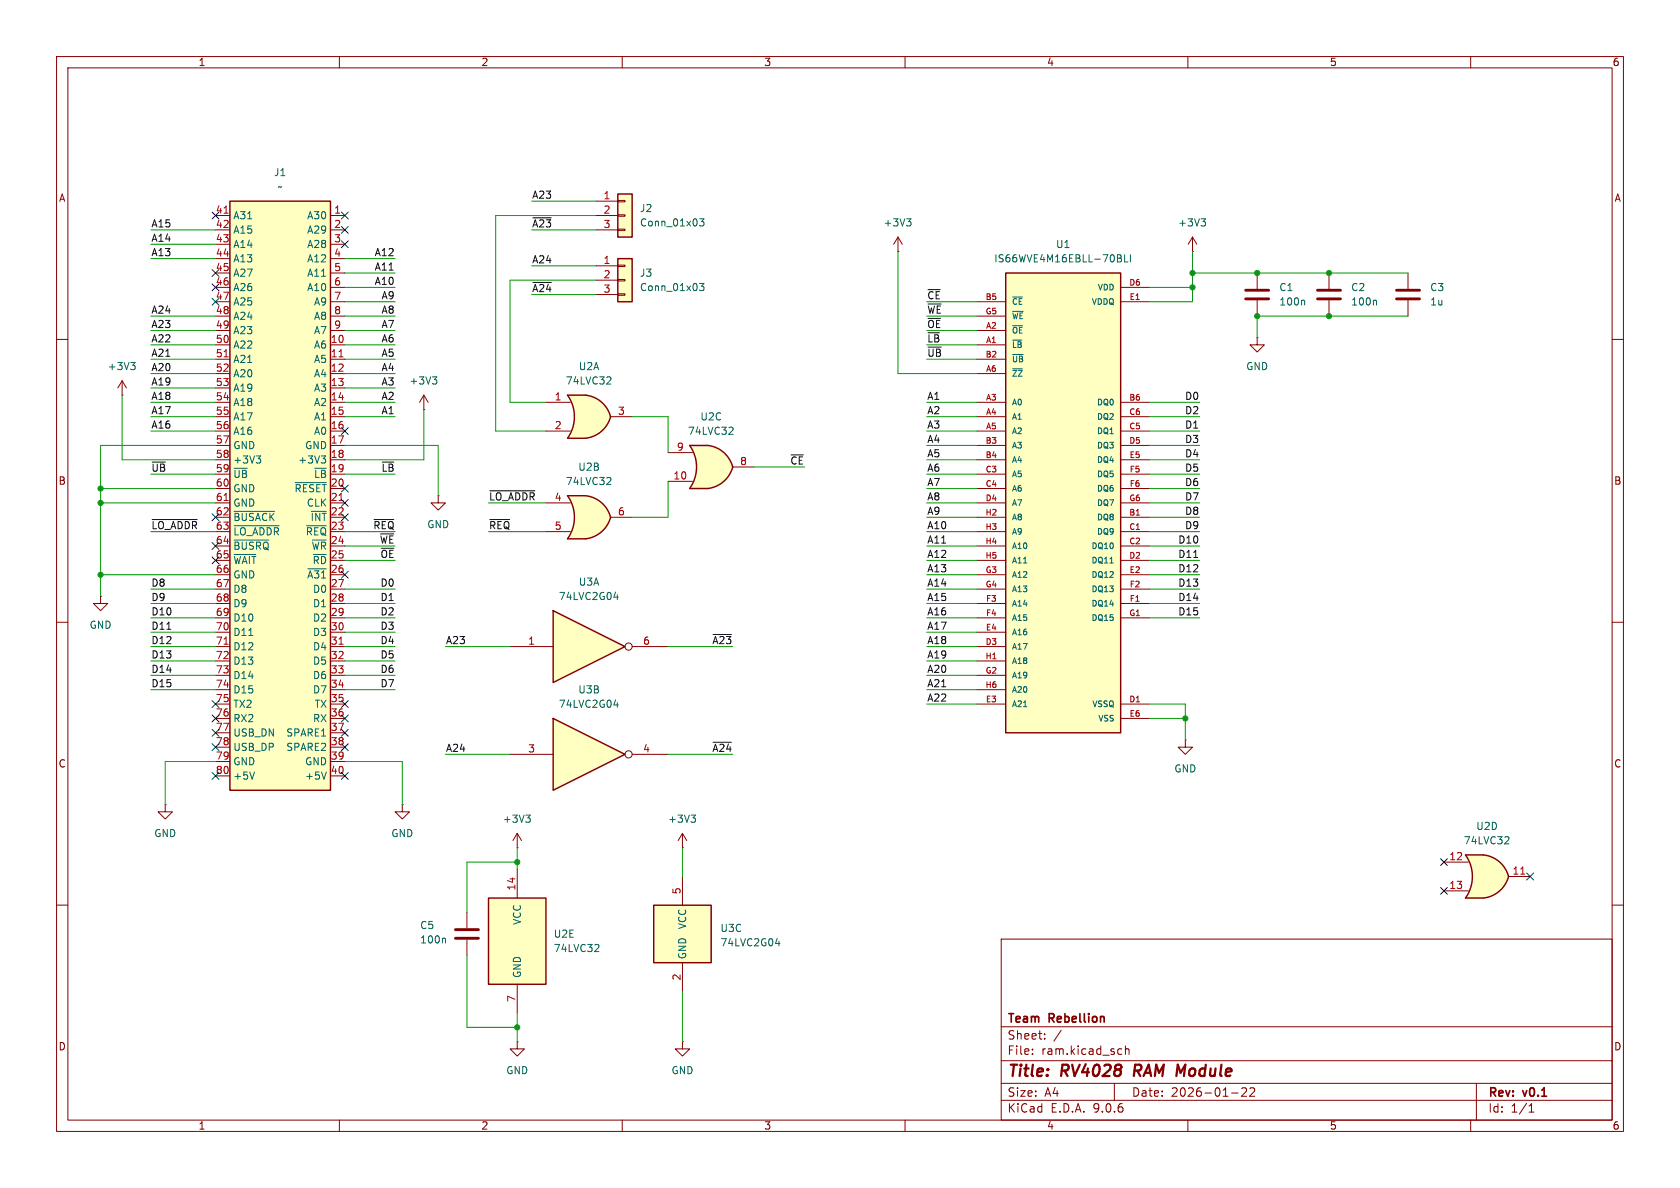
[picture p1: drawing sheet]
<svg xmlns="http://www.w3.org/2000/svg" width="297mm" height="210mm" viewBox="0 0 297 210" stroke-linecap="round" stroke-linejoin="round" font-family="sans-serif">
<g fill="none" stroke="#840000" stroke-width=".18">
<path d="M10 10h277v190h-277zM12 12h273v186h-273zM60 10v2M110 10v2M160 10v2M210 10v2M260 10v2M222.2 59.7v1.3h1.3l-1.3 1.2-1.2-1.2h1.2M222.2 59.7h.1M222.2 48.3v2.8M222.2 53.1v2.8M10 60h2"/>
<path d="M285 60h2M10 110h2M285 110h2M10 160h2M82.5 161.3v2.8M82.5 166.1v2.8M177 166h108v32h-108zM285 160h2M60 198v2M110 198v2M160 198v2M177 194.5h108"/>
<path d="M177 191.5h108M177 187.5h108M177 181.5h108M182.5 186.3v.1M182.5 185.5v.1M184.7 183.6v.1M184.7 182.8v.1M187.6 182.1l-1.3 2M197 191.5v3M197.9 185.4l.4 .1M198.3 186.3l-.4 .1M199 185.5l.2-.1 .3 .1 .1 .9"/>
<path d="M199 184.9v1.5M210 198v2M217.7 193.2h1.2M219.5 192.4l.6-.1 .2 .1 .1 .3-.9 1.1h.9M221 192.4l.5-.1 .2 .1 .1 .3-.9 1.1h.9M260 198v2M261 191.5v6.5M270.3 196.6h.9M270.3 195.5l.4-.4v1.5"/>
</g>
<path d="M200.7 188.2l-.3 2" fill="none" stroke="#840000" stroke-width=".4"/>
<path d="M220.2 51.3h4.1M220.2 52.8h4.1M80.5 164.3h4.1M80.5 165.9h4.1" fill="none" stroke="#840000" stroke-width=".51"/>
<path d="M230.5 53.1l.1 .2v.6M78.6 165.8l.2 .2v.7" fill="none" stroke="#006464" stroke-width=".18"/>
<path d="M40.6 35.6h17.8v104.1h-17.8z" fill="#ffffc2"/>
<path d="M40.6 35.6h17.8v104.1h-17.8z" fill="none" stroke="#840000" stroke-width=".25"/>
<g fill="none" stroke="#840000" stroke-width=".18">
<path d="M38.1 38.1h2.5M58.4 38.1h2.6M38.1 40.6h2.5M38.1 43.2h2.5M38.1 45.7h2.5M38.1 48.3h2.5M38.1 50.8h2.5M38.1 53.3h2.5M38.1 55.9h2.5M38.1 58.4h2.5M58.4 40.6h2.6M58.4 43.2h2.6"/>
<path d="M58.4 45.7h2.6M58.4 48.3h2.6M58.4 50.8h2.6M58.4 53.3h2.6M58.4 55.9h2.6M58.4 58.4h2.6M210.8 44.5h.1M210.8 41.9l-.7 1.3M210.8 41.9l.8 1.3M210.8 41.9v2.6M234.9 48.3v2.8M234.9 53.1v2.8"/>
<path d="M38.1 61h2.5M38.1 63.5h2.5M38.1 66h2.5M38.1 68.6h2.5M38.1 71.1h2.5M38.1 73.7h2.5M38.1 76.2h2.5M38.1 78.7h2.5M58.4 61h2.6M58.4 63.5h2.6M58.4 66h2.6M58.4 68.6h2.6"/>
<path d="M58.4 71.1h2.6M58.4 73.7h2.6M58.4 76.2h2.6M58.4 78.7h2.6M38.1 81.3h2.5M38.1 83.8h2.5M38.1 86.4h2.5M38.1 88.9h2.5M38.1 94h2.5M38.1 96.5h2.5M38.1 99.1h2.5M38.1 91.4h2.5"/>
<path d="M58.4 81.3h2.6M58.4 83.8h2.6M58.4 86.4h2.6M58.4 88.9h2.6M58.4 94h2.6M58.4 96.5h2.6M58.4 99.1h2.6M58.4 91.4h2.6M38.1 101.6h2.5M38.1 104.1h2.5M38.1 106.7h2.5M38.1 109.2h2.5"/>
<path d="M38.1 111.8h2.5M38.1 114.3h2.5M38.1 116.8h2.5M38.1 119.4h2.5M58.4 101.6h2.6M58.4 104.1h2.6M58.4 106.7h2.6M58.4 109.2h2.6M58.4 111.8h2.6M58.4 114.3h2.6M58.4 116.8h2.6M58.4 119.4h2.6"/>
<path d="M38.1 121.9h2.5M38.1 124.5h2.5M38.1 127h2.5M38.1 129.5h2.5M38.1 132.1h2.5M38.1 134.6h2.5M38.1 137.2h2.5M58.4 121.9h2.6M58.4 124.5h2.6M58.4 127h2.6M58.4 129.5h2.6M58.4 132.1h2.6"/>
<path d="M58.4 134.6h2.6M58.4 137.2h2.6M91.4 184.2v1.2h1.3l-1.3 1.3-1.2-1.3h1.2M91.4 184.2h.1"/>
</g>
<path d="M39.6 37.7h.7M39.6 63.1h.7M59.9 63.1h.8M39.6 88.5h.7M59.9 88.5h.8M39.6 113.9h.7M59.9 113.9h.8" fill="none" stroke="#a90000" stroke-width=".18"/>
<g fill="none" stroke="#006464" stroke-width=".18">
<path d="M212.3 38.7h.8l-.4 .5M212.9 39.2l.2 .2v.3l-.2 .2M243.2 53.1l.1 .2v.6M41.4 92.9h7.9M41.4 95.5h6.1M41.4 98h3.8M41.4 90.4h7.2M45.3 80.6h.8l-.4 .5M45.8 81.1l.3 .2v.3l-.3 .3M52.2 85.3h5.5M54.2 92.9h3.5M55.6 82.8h2.1"/>
<path d="M56.8 80.6h.8l-.5 .5M57.3 81.1l.3 .2v.3l-.3 .3M44 112.3h.7M54.4 100.6h3.3M45 136.5l-.4 1.2M57.7 136.5l-.4 1.2"/>
</g>
<path d="M232.9 51.3h4.1M232.9 52.8h4.1" fill="none" stroke="#840000" stroke-width=".51"/>
<path d="M177.8 48.3h20.3v81.2h-20.3z" fill="#ffffc2"/>
<path d="M177.8 48.3h20.3v81.2h-20.3z" fill="none" stroke="#840000" stroke-width=".25"/>
<g fill="none" stroke="#840000" stroke-width=".18">
<path d="M172.7 53.3h5.1M172.7 55.9h5.1M172.7 58.4h5.1M198.1 53.3h5.1M198.1 50.8h5.1M172.7 61h5.1M172.7 63.5h5.1M172.7 66h5.1M172.7 71.1h5.1M172.7 73.7h5.1M172.7 76.2h5.1M172.7 78.7h5.1"/>
<path d="M198.1 71.1h5.1M198.1 73.7h5.1M198.1 76.2h5.1M198.1 78.7h5.1M172.7 81.3h5.1M172.7 83.8h5.1M172.7 86.4h5.1M172.7 88.9h5.1M172.7 91.4h5.1M172.7 94h5.1M172.7 96.5h5.1M172.7 99.1h5.1"/>
<path d="M198.1 81.3h5.1M198.1 83.8h5.1M198.1 86.4h5.1M198.1 88.9h5.1M198.1 91.4h5.1M198.1 94h5.1M198.1 96.5h5.1M198.1 99.1h5.1M172.7 101.6h5.1M172.7 104.1h5.1M172.7 106.7h5.1M172.7 109.2h5.1"/>
<path d="M172.7 111.8h5.1M172.7 114.3h5.1M172.7 116.8h5.1M172.7 119.4h5.1M198.1 101.6h5.1M198.1 104.1h5.1M198.1 106.7h5.1M198.1 109.2h5.1M172.7 121.9h5.1M172.7 124.5h5.1M198.1 124.5h5.1M198.1 127h5.1"/>
<path d="M120.6 184.2v1.2h1.3l-1.3 1.3-1.2-1.3h1.2M120.6 184.2h.1"/>
</g>
<path d="M179 52.5h1.7M179 55h1.9M179 57.6h1.8M197.5 45l.7 .2v.2l-.2 .2M197.5 45.6h.5M198 45.6l.3 .3-.1 .3-.7 .1M198.8 45v1.3h.6M199.8 45v1.3M179 60.1h1.7M179 62.7h1.9M179 65.2h1.7M196.2 99.5h.6" fill="none" stroke="#006464" stroke-width=".18"/>
<path d="M86.4 158.8h10.1v15.2h-10.1z" fill="#ffffc2"/>
<path d="M86.4 158.8h10.1v15.2h-10.1z" fill="none" stroke="#840000" stroke-width=".25"/>
<g fill="none" stroke="#840000" stroke-width=".18">
<path d="M158.7 44.5h.1M158.7 41.9l-.7 1.3M158.7 41.9l.8 1.3M158.7 41.9v2.6M248.9 48.3v2.8M248.9 53.1v2.8M71.1 142.2v1.3h1.3l-1.3 1.3-1.3-1.3h1.3M71.1 142.2h.1M91.4 149.9h.1M91.4 147.3v2.6M91.4 153.7v5.1M91.4 147.3l-.7 1.3"/>
<path d="M91.4 147.3l.8 1.3M91.4 174v5.1"/>
</g>
<path d="M160.3 38.7h.7l-.4 .5M160.8 39.2l.2 .2v.3l-.2 .2M93 144.1h.7l-.4 .5M93.5 144.6l.2 .2v.3l-.2 .3M105.6 166.9l.3 .3-.1 .3-.7 .7h.8" fill="none" stroke="#006464" stroke-width=".18"/>
<path d="M246.9 51.3h4.1M246.9 52.8h4.1" fill="none" stroke="#840000" stroke-width=".51"/>
<path d="M97.8 108l12.7 6.3-12.7 6.4z" fill="#ffffc2"/>
<path d="M97.8 108l12.7 6.3-12.7 6.4z" fill="none" stroke="#840000" stroke-width=".25"/>
<g fill="none" stroke="#840000" stroke-width=".18">
<path d="M90.2 114.3h7.6M111.8 114.3h6.3"/>
<circle cx="111.1" cy="114.3" r=".63"/>
</g>
<path d="M108.5 105.6h.8M109.1 105.1v.9" fill="none" stroke="#006464" stroke-width=".18"/>
<path d="M97.8 127l12.7 6.4-12.7 6.3z" fill="#ffffc2"/>
<path d="M97.8 127l12.7 6.4-12.7 6.3z" fill="none" stroke="#840000" stroke-width=".25"/>
<g fill="none" stroke="#840000" stroke-width=".18">
<path d="M90.2 133.4h7.6M111.8 133.4h6.3M29.2 142.2v1.3h1.3l-1.3 1.3-1.3-1.3h1.3M29.2 142.2h.1M120.6 149.9h.1M120.6 147.3l-.7 1.3M120.6 147.3l.8 1.3M120.6 147.3v2.6"/>
<circle cx="111.1" cy="133.3" r=".63"/>
</g>
<path d="M108.5 124.6h.8M109.1 124.2v.8M122.2 144.1h.7l-.4 .5M122.7 144.6l.2 .2v.3l-.2 .3" fill="none" stroke="#006464" stroke-width=".18"/>
<path d="M115.6 160h10.1v10.2h-10.1z" fill="#ffffc2"/>
<path d="M115.6 160h10.1v10.2h-10.1z" fill="none" stroke="#840000" stroke-width=".25"/>
<path d="M120.6 154.9v5.1M120.6 170.2v5.1" fill="none" stroke="#840000" stroke-width=".18"/>
<path d="M137.1 166.8h.8M137.7 166.4v.8" fill="none" stroke="#006464" stroke-width=".18"/>
<path d="M109.2 45.7h2.6v7.6h-2.6z" fill="#ffffc2"/>
<path d="M109.2 45.7h2.6v7.6h-2.6z" fill="none" stroke="#840000" stroke-width=".25"/>
<path d="M105.4 47h3.8M105.4 49.5h3.8M105.4 52.1h3.8M109.2 46.9h1.3v.2h-1.3zM109.2 49.4h1.3v.3h-1.3zM109.2 51.9h1.3v.3h-1.3z" fill="none" stroke="#840000" stroke-width=".18"/>
<path d="M123.7 50.1h.7l-.4 .5 .4 .1v.6l-.2 .1-.5-.1" fill="none" stroke="#006464" stroke-width=".18"/>
<path d="M121.9 78.7h3.2M121.9 86.4h3.2" fill="none" stroke="#ffffc2" stroke-width=".18"/>
<g fill="#ffffc2" stroke="#ffffc2" stroke-width=".18">
<path d="M124.5 81.2l5 1.4a5.2 5.2 0 0 1-4.4 3.8z"/>
<path d="M125.1 78.7a5.1 5.1 0 0 1 4.4 3.9l-4.9 1.2z"/>
</g>
<path d="M121.9 78.7h3.2v7.7h-3.2a6.7 6.7 0 0 0 0-7.7z" fill="#ffffc2"/>
<path d="M125.1 78.7h-3.2a6.6 6.6 0 0 1 0 7.7h3.2M125.1 78.7a5.2 5.2 0 0 1 4.4 3.9 5.2 5.2 0 0 1-4.4 3.8" fill="none" stroke="#840000" stroke-width=".25"/>
<path d="M74.9 72.4h.1M74.9 69.9l-.7 1.2M74.9 69.9l.8 1.2M74.9 69.9v2.5M118.1 80h4.3M118.1 85.1h4.3M129.5 82.6h3.8" fill="none" stroke="#840000" stroke-width=".18"/>
<path d="M76.4 66.6h.8l-.4 .5M77 67.1l.2 .2v.3l-.2 .3M129.4 75.5l.2 .3-.1 .3-.7 .7h.8" fill="none" stroke="#006464" stroke-width=".18"/>
<path d="M100.3 69.9h3.2M100.3 77.5h3.2" fill="none" stroke="#ffffc2" stroke-width=".18"/>
<g fill="#ffffc2" stroke="#ffffc2" stroke-width=".18">
<path d="M102.9 72.3l5 1.4a5.2 5.2 0 0 1-4.4 3.8z"/>
<path d="M103.5 69.9a5.1 5.1 0 0 1 4.4 3.8l-4.9 1.3z"/>
</g>
<path d="M100.3 69.9h3.2v7.6h-3.2a6.7 6.7 0 0 0 0-7.6z" fill="#ffffc2"/>
<path d="M103.5 77.5h-3.2a6.6 6.6 0 0 0 0-7.6h3.2a5.1 5.1 0 0 1 4.4 3.8 5.2 5.2 0 0 1-4.4 3.8" fill="none" stroke="#840000" stroke-width=".25"/>
<path d="M96.5 71.1h4.3M96.5 76.2h4.3M107.9 73.7h3.9" fill="none" stroke="#840000" stroke-width=".18"/>
<path d="M107.8 66.6l.2 .3-.1 .3-.7 .7h.8" fill="none" stroke="#006464" stroke-width=".18"/>
<path d="M100.3 87.6h3.2M100.3 95.3h3.2" fill="none" stroke="#ffffc2" stroke-width=".18"/>
<g fill="#ffffc2" stroke="#ffffc2" stroke-width=".18">
<path d="M102.9 90.1l5 1.3a5.2 5.2 0 0 1-4.4 3.9z"/>
<path d="M103.5 87.6a5.1 5.1 0 0 1 4.4 3.8l-4.9 1.3z"/>
</g>
<path d="M100.3 87.6h3.2v7.7h-3.2a6.7 6.7 0 0 0 0-7.7z" fill="#ffffc2"/>
<path d="M103.5 95.3h-3.2a6.6 6.6 0 0 0 0-7.7h3.2a5.1 5.1 0 0 1 4.4 3.8 5.2 5.2 0 0 1-4.4 3.9" fill="none" stroke="#840000" stroke-width=".25"/>
<path d="M77.5 87.6v1.3h1.2l-1.2 1.3-1.3-1.3h1.3M77.5 87.6h.1M96.5 88.9h4.3M96.5 94h4.3M107.9 91.4h3.9" fill="none" stroke="#840000" stroke-width=".18"/>
<path d="M107.8 84.4l.2 .2-.1 .3-.7 .8h.8" fill="none" stroke="#006464" stroke-width=".18"/>
<path d="M109.2 34.3h2.6v7.6h-2.6z" fill="#ffffc2"/>
<path d="M109.2 34.3h2.6v7.6h-2.6z" fill="none" stroke="#840000" stroke-width=".25"/>
<path d="M105.4 35.6h3.8M105.4 38.1h3.8M109.2 35.4h1.3v.3h-1.3zM109.2 38h1.3v.2h-1.3zM105.4 40.6h3.8M109.2 40.5h1.3v.3h-1.3z" fill="none" stroke="#840000" stroke-width=".18"/>
<path d="M123.7 38.7h.7l-.4 .5 .4 .1v.5l-.2 .1-.5-.1" fill="none" stroke="#006464" stroke-width=".18"/>
<path d="M259.1 151.1h3.2M259.1 158.8h3.2" fill="none" stroke="#ffffc2" stroke-width=".18"/>
<g fill="#ffffc2" stroke="#ffffc2" stroke-width=".18">
<path d="M261.7 153.6l5 1.3a5.2 5.2 0 0 1-4.4 3.9z"/>
<path d="M262.3 151.1a5.1 5.1 0 0 1 4.4 3.8l-5 1.3z"/>
</g>
<path d="M259.1 151.1h3.2v7.7h-3.2a6.7 6.7 0 0 0 0-7.7z" fill="#ffffc2"/>
<path d="M259.1 151.1h3.2a5.1 5.1 0 0 1 4.4 3.8 5.2 5.2 0 0 1-4.4 3.9h-3.2a6.6 6.6 0 0 0 0-7.7z" fill="none" stroke="#840000" stroke-width=".25"/>
<path d="M21.6 69.9h.1M21.6 67.3l-.8 1.3M21.6 67.3l.8 1.3M21.6 67.3v2.6M17.8 105.4v1.3h1.2l-1.2 1.3-1.3-1.3h1.3M17.8 105.4h.1M209.5 130.8v1.3h1.3l-1.3 1.3-1.2-1.3h1.2M209.5 130.8h.1M255.3 152.4h4.3M255.3 157.5h4.3M266.7 154.9h3.8" fill="none" stroke="#840000" stroke-width=".18"/>
<path d="M268.8 154.5h.8" fill="none" stroke="#a90000" stroke-width=".18"/>
<path d="M23.1 64.1h.8l-.4 .5M23.6 64.6l.3 .2v.3l-.3 .2M266.5 147.9l.3 .2-.1 .3-.7 .8h.8" fill="none" stroke="#006464" stroke-width=".18"/>
<path d="M94.2 38.5h3.3M94.2 49.9h3.3M26.9 91.8h8M66.1 91.8h3.5M86.6 91.8h3.5M86.6 86.8h8M211 98.5h.7M29.5 111.2h.7M126.1 112.2h3.2M126.1 131.2h3.2" fill="none" stroke="#0f0f0f" stroke-width=".18"/>
<g fill="none" stroke="#009600" stroke-width=".18">
<path d="M94 35.6h11.4M105.4 38.1h-17.8v38.1h8.9M26.7 58.4h11.4M26.7 55.9h11.4M26.7 45.7h11.4M26.7 40.6h11.4M26.7 43.2h11.4M61 58.4h8.8M61 53.3h8.8M61 55.9h8.8M61 45.7h8.8M61 50.8h8.8"/>
<path d="M61 48.3h8.8M94 40.6h11.4M94 52.1h11.4M94 47h11.4M105.4 49.5h-15.2v21.6h6.3M158.7 44.5v21.5h14M163.8 58.4h8.9M163.8 53.3h8.9M163.8 55.9h8.9M203.2 50.8h7.6M210.8 44.5v8.8h-7.6M210.8 48.3h38.1"/>
<path d="M248.9 55.9h-26.7v3.8M21.6 69.9v11.4h16.5M26.7 61h11.4M26.7 71.1h11.4M26.7 73.7h11.4M26.7 63.5h11.4M26.7 68.6h11.4M26.7 66h11.4M26.7 76.2h11.4M38.1 78.7h-20.3v26.7M61 61h8.8M61 71.1h8.8"/>
<path d="M61 73.7h8.8M61 63.5h8.8M61 78.7h16.5v8.9M61 68.6h8.8M61 66h8.8M74.9 72.4v8.9h-13.9M111.8 73.7h6.3v6.3M163.8 61h8.9M163.8 71.1h8.9M163.8 73.7h8.9M163.8 63.5h8.9M163.8 78.7h8.9"/>
<path d="M163.8 76.2h8.9M203.2 71.1h8.9M203.2 73.7h8.9M203.2 78.7h8.9M203.2 76.2h8.9M17.8 86.4h20.3M17.8 88.9h20.3M26.7 94h11.4M26.7 83.8h11.4M61 94h8.8M61 83.8h8.8M61 99.1h8.8"/>
<path d="M61 96.5h8.8M86.4 94h10.1M86.4 88.9h10.1M118.1 85.1v6.3h-6.3M133.3 82.6h8.9M163.8 94h8.9M163.8 86.4h8.9M163.8 88.9h8.9M163.8 83.8h8.9M163.8 81.3h8.9M163.8 91.4h8.9M163.8 99.1h8.9"/>
<path d="M163.8 96.5h8.9M203.2 94h8.9M203.2 86.4h8.9M203.2 88.9h8.9M203.2 83.8h8.9M203.2 81.3h8.9M203.2 91.4h8.9M203.2 99.1h8.9M203.2 96.5h8.9M17.8 101.6h20.3M26.7 119.4h11.4M26.7 114.3h11.4"/>
<path d="M26.7 106.7h11.4M26.7 104.1h11.4M26.7 116.8h11.4M26.7 111.8h11.4M26.7 109.2h11.4M61 119.4h8.8M61 114.3h8.8M61 106.7h8.8M61 104.1h8.8M61 116.8h8.8M61 111.8h8.8M61 109.2h8.8"/>
<path d="M78.7 114.3h11.5M118.1 114.3h11.4M163.8 119.4h8.9M163.8 101.6h8.9M163.8 114.3h8.9M163.8 106.7h8.9M163.8 104.1h8.9M163.8 116.8h8.9M163.8 111.8h8.9M163.8 109.2h8.9M203.2 101.6h8.9M203.2 106.7h8.9"/>
<path d="M203.2 104.1h8.9M203.2 109.2h8.9M26.7 121.9h11.4M38.1 134.6h-8.9v7.6M61 134.6h10.1v7.6M61 121.9h8.8M78.7 133.4h11.5M118.1 133.4h11.4M163.8 124.5h8.9M163.8 121.9h8.9M203.2 124.5h6.3v6.3M203.2 127h6.3"/>
<path d="M91.4 149.9v3.8M91.4 152.4h-8.9v8.9M120.6 149.9v5M82.5 168.9v12.7h8.9M91.4 179.1v5.1M120.6 175.3v8.9"/>
</g>
<g fill="none" stroke="#000084" stroke-width=".18">
<path d="M37.5 37.5l1.2 1.2M38.7 37.5l-1.2 1.2M60.4 37.5l1.2 1.2M61.6 37.5l-1.2 1.2M37.5 52.7l1.2 1.2M37.5 50.2l1.2 1.2M37.5 47.7l1.2 1.2M38.7 52.7l-1.2 1.2M38.7 50.2l-1.2 1.2M38.7 47.7l-1.2 1.2M60.4 42.6l1.2 1.2M60.4 40l1.2 1.2"/>
<path d="M61.6 42.6l-1.2 1.2M61.6 40l-1.2 1.2M60.4 75.6l1.2 1.2M61.6 75.6l-1.2 1.2M37.5 90.8l1.2 1.2M37.5 98.5l1.2 1.2M37.5 95.9l1.2 1.2M38.7 90.8l-1.2 1.2M38.7 98.5l-1.2 1.2M38.7 95.9l-1.2 1.2M60.4 90.8l1.2 1.2M60.4 88.3l1.2 1.2"/>
<path d="M60.4 85.8l1.2 1.2M61.6 90.8l-1.2 1.2M61.6 88.3l-1.2 1.2M61.6 85.8l-1.2 1.2M60.4 101l1.2 1.2M61.6 101l-1.2 1.2M37.5 123.9l1.2 1.2M37.5 126.4l1.2 1.2M37.5 136.6l1.2 1.2M37.5 128.9l1.2 1.2M37.5 131.5l1.2 1.2M38.7 123.9l-1.2 1.2"/>
<path d="M38.7 126.4l-1.2 1.2M38.7 136.6l-1.2 1.2M38.7 128.9l-1.2 1.2M38.7 131.5l-1.2 1.2M60.4 126.4l1.2 1.2M60.4 131.5l1.2 1.2M60.4 128.9l1.2 1.2M60.4 136.6l1.2 1.2M60.4 123.9l1.2 1.2M61.6 126.4l-1.2 1.2M61.6 131.5l-1.2 1.2M61.6 128.9l-1.2 1.2"/>
<path d="M61.6 136.6l-1.2 1.2M61.6 123.9l-1.2 1.2M254.7 151.8l1.2 1.2M254.7 156.9l1.2 1.2M255.9 151.8l-1.2 1.2M255.9 156.9l-1.2 1.2M269.9 154.3l1.2 1.2M271.1 154.3l-1.2 1.2"/>
</g>
<g fill="#009600" stroke="#009600" stroke-width=".18">
<circle cx="209.5" cy="127" r=".46"/>
<circle cx="210.8" cy="50.8" r=".46"/>
<circle cx="222.2" cy="55.9" r=".46"/>
<circle cx="210.8" cy="48.3" r=".46"/>
<circle cx="222.2" cy="48.3" r=".46"/>
<circle cx="234.9" cy="55.9" r=".46"/>
<circle cx="234.9" cy="48.3" r=".46"/>
<circle cx="91.4" cy="181.6" r=".46"/>
<circle cx="91.4" cy="152.4" r=".46"/>
<circle cx="17.8" cy="86.4" r=".46"/>
<circle cx="17.8" cy="88.9" r=".46"/>
<circle cx="17.8" cy="101.6" r=".46"/>
</g>
<g font-size="2.8" fill="#840000">
<text x="178" y="190.9">Title:</text>
<text x="187.7" y="190.9">RV4028</text>
<text x="201.3" y="190.9">RAM Module</text>
</g>
<g font-size="2.1" fill="#840000">
<text x="178" y="184">Sheet:</text>
<text x="178" y="181.2">Team</text>
<text x="185.5" y="181.2">Rebellion</text>
<text x="178" y="186.7">File:</text>
<text x="184.1" y="186.7">ram.kicad_sch</text>
<text x="178" y="196.9">KiCad</text>
<text x="178" y="194.1">Size:</text>
<text x="184.7" y="194.1">A4</text>
<text x="185.7" y="196.9">E.D.A.</text>
<text x="193.3" y="196.9">9.0.6</text>
<text x="200" y="194.1">Date:</text>
<text x="207" y="194.1">2026-01-22</text>
<text x="263" y="194.3">Rev:</text>
<text x="263" y="196.9">Id:</text>
<text x="267.1" y="196.9">1/1</text>
<text x="269.4" y="194.3">v0.1</text>
</g>
<g font-size="1.8" fill="#840000">
<text x="35" y="11.9">1</text>
<text x="85" y="11.9">2</text>
<text x="135" y="11.9">3</text>
<text x="185" y="11.9">4</text>
<text x="235" y="11.9">5</text>
<text x="285" y="11.9">6</text>
<text x="10.3" y="35.9">A</text>
<text x="285.3" y="35.9">A</text>
<text x="10.3" y="85.9">B</text>
<text x="285.3" y="85.9">B</text>
<text x="10.3" y="135.9">C</text>
<text x="285.3" y="135.9">C</text>
<text x="10.3" y="185.9">D</text>
<text x="285.3" y="185.9">D</text>
<text x="35" y="199.9">1</text>
<text x="85" y="199.9">2</text>
<text x="135" y="199.9">3</text>
<text x="185" y="199.9">4</text>
<text x="235" y="199.9">5</text>
<text x="285" y="199.9">6</text>
</g>
<g font-size="1.8" fill="#006464">
<text x="48.3" y="31.3">J1</text>
<text x="49" y="33.9">~</text>
<text x="41.1" y="39">A31</text>
<text x="41.1" y="41.5">A15</text>
<text x="54.2" y="39">A30</text>
<text x="54.2" y="41.5">A29</text>
<text x="113" y="37.7">J2</text>
<text x="113" y="40.2">Conn_01x03</text>
<text x="156.1" y="40.2">+3V3</text>
<text x="208.2" y="40.2">+3V3</text>
<text x="41.1" y="44">A14</text>
<text x="41.1" y="46.6">A13</text>
<text x="54.2" y="44">A28</text>
<text x="54.2" y="46.6">A12</text>
<text x="175.7" y="46.6">IS66WVE4M16EBLL-70BLI</text>
<text x="186.6" y="44">U1</text>
<text x="41.1" y="49.1">A27</text>
<text x="41.1" y="51.7">A26</text>
<text x="54.2" y="49.1">A11</text>
<text x="54.2" y="51.7">A10</text>
<text x="113" y="49.1">J3</text>
<text x="113" y="51.7">Conn_01x03</text>
<text x="226.1" y="51.7">C1</text>
<text x="238.8" y="51.7">C2</text>
<text x="252.7" y="51.7">C3</text>
<text x="41.1" y="54.2">A25</text>
<text x="41.1" y="56.7">A24</text>
<text x="41.1" y="59.3">A23</text>
<text x="55.4" y="54.2">A9</text>
<text x="55.4" y="56.7">A8</text>
<text x="55.4" y="59.3">A7</text>
<text x="226.1" y="54.2">100n</text>
<text x="238.8" y="54.2">100n</text>
<text x="252.7" y="54.2">1u</text>
<text x="18.9" y="65.6">+3V3</text>
<text x="41.1" y="61.8">A22</text>
<text x="41.1" y="64.4">A21</text>
<text x="55.4" y="61.8">A6</text>
<text x="55.4" y="64.4">A5</text>
<text x="102.2" y="65.6">U2A</text>
<text x="220.2" y="65.6">GND</text>
<text x="41.1" y="66.9">A20</text>
<text x="41.1" y="69.4">A19</text>
<text x="41.1" y="72">A18</text>
<text x="55.4" y="66.9">A4</text>
<text x="55.4" y="69.4">A3</text>
<text x="55.4" y="72">A2</text>
<text x="72.3" y="68.2">+3V3</text>
<text x="99.9" y="68.2">74LVC32</text>
<text x="41.1" y="74.5">A17</text>
<text x="41.1" y="77.1">A16</text>
<text x="55.4" y="74.5">A1</text>
<text x="55.4" y="77.1">A0</text>
<text x="121.5" y="77.1">74LVC32</text>
<text x="123.7" y="74.5">U2C</text>
<text x="41.1" y="79.6">GND</text>
<text x="41.1" y="82.1">+3V3</text>
<text x="52.6" y="82.1">+3V3</text>
<text x="53.8" y="79.6">GND</text>
<text x="102.1" y="83.4">U2B</text>
<text x="41.1" y="84.7">~{UB}</text>
<text x="41.1" y="87.2">GND</text>
<text x="41.1" y="89.8">GND</text>
<text x="52" y="87.2">~{RESET}</text>
<text x="54.1" y="89.8">CLK</text>
<text x="55.4" y="84.7">~{LB}</text>
<text x="99.9" y="86">74LVC32</text>
<text x="41.1" y="94.8">~{LO_ADDR}</text>
<text x="41.1" y="92.3">~{BUSACK}</text>
<text x="54" y="94.8">~{REQ}</text>
<text x="54.8" y="92.3">~{INT}</text>
<text x="75.4" y="93.6">GND</text>
<text x="41.1" y="97.4">~{BUSRQ}</text>
<text x="41.1" y="99.9">~{WAIT}</text>
<text x="55" y="97.4">~{WR}</text>
<text x="55.2" y="99.9">~{RD}</text>
<text x="41.1" y="102.5">GND</text>
<text x="41.1" y="105">D8</text>
<text x="41.1" y="107.5">D9</text>
<text x="54.2" y="102.5">~{A31}</text>
<text x="55.2" y="105">D0</text>
<text x="55.2" y="107.5">D1</text>
<text x="98.7" y="106.3">74LVC2G04</text>
<text x="102.2" y="103.7">U3A</text>
<text x="15.7" y="111.4">GND</text>
<text x="41.1" y="110.1">D10</text>
<text x="41.1" y="112.6">D11</text>
<text x="55.2" y="110.1">D2</text>
<text x="55.2" y="112.6">D3</text>
<text x="41.1" y="115.2">D12</text>
<text x="41.1" y="117.7">D13</text>
<text x="55.2" y="115.2">D4</text>
<text x="55.2" y="117.7">D5</text>
<text x="41.1" y="120.2">D14</text>
<text x="41.1" y="122.8">D15</text>
<text x="41.1" y="125.3">TX2</text>
<text x="55.2" y="120.2">D6</text>
<text x="55.2" y="122.8">D7</text>
<text x="55.5" y="125.3">TX</text>
<text x="98.7" y="125.3">74LVC2G04</text>
<text x="102.1" y="122.8">U3B</text>
<text x="41.1" y="127.9">RX2</text>
<text x="41.1" y="130.4">USB_DN</text>
<text x="50.5" y="130.4">SPARE1</text>
<text x="55.2" y="127.9">RX</text>
<text x="41.1" y="132.9">USB_DP</text>
<text x="41.1" y="135.5">GND</text>
<text x="50.5" y="132.9">SPARE2</text>
<text x="53.8" y="135.5">GND</text>
<text x="207.5" y="136.8">GND</text>
<text x="41.1" y="138">+5V</text>
<text x="53.8" y="138">+5V</text>
<text x="27.2" y="148.2">GND</text>
<text x="69.1" y="148.2">GND</text>
<text x="88.8" y="145.6">+3V3</text>
<text x="118" y="145.6">+3V3</text>
<text x="258.7" y="149.5">74LVC32</text>
<text x="260.9" y="146.9">U2D</text>
<text x="74.2" y="164.4">C5</text>
<text x="74.2" y="167">100n</text>
<text x="92.3" y="163.6" transform="rotate(-90 92.3 163.6)">VCC</text>
<text x="97.8" y="166">U2E</text>
<text x="121.5" y="164.4" transform="rotate(-90 121.5 164.4)">VCC</text>
<text x="127.3" y="164.9">U3C</text>
<text x="127.3" y="167.5">74LVC2G04</text>
<text x="92.3" y="173" transform="rotate(-90 92.3 173)">GND</text>
<text x="97.8" y="168.5">74LVC32</text>
<text x="121.5" y="169.7" transform="rotate(-90 121.5 169.7)">GND</text>
<text x="89.4" y="190.1">GND</text>
<text x="118.6" y="190.1">GND</text>
</g>
<g font-size="1.8" fill="#0f0f0f">
<text x="94" y="35.2">A23</text>
<text x="26.7" y="40.3">A15</text>
<text x="94" y="40.3">~{A23}</text>
<text x="26.7" y="45.4">A13</text>
<text x="26.7" y="42.8">A14</text>
<text x="66.1" y="45.4">A12</text>
<text x="66.1" y="47.9">A11</text>
<text x="94" y="46.6">A24</text>
<text x="66.1" y="50.5">A10</text>
<text x="67.3" y="53">A9</text>
<text x="94" y="51.7">~{A24}</text>
<text x="163.8" y="53">~{CE}</text>
<text x="26.7" y="58.1">A23</text>
<text x="26.7" y="55.5">A24</text>
<text x="67.3" y="58.1">A7</text>
<text x="67.3" y="55.5">A8</text>
<text x="163.8" y="55.5">~{WE}</text>
<text x="163.8" y="58.1">~{OE}</text>
<text x="26.7" y="60.6">A22</text>
<text x="26.7" y="65.7">A20</text>
<text x="26.7" y="63.2">A21</text>
<text x="67.3" y="60.6">A6</text>
<text x="67.3" y="63.2">A5</text>
<text x="67.3" y="65.7">A4</text>
<text x="163.8" y="60.6">~{LB}</text>
<text x="163.8" y="63.2">~{UB}</text>
<text x="26.7" y="70.8">A18</text>
<text x="26.7" y="68.2">A19</text>
<text x="67.3" y="68.2">A3</text>
<text x="67.3" y="70.8">A2</text>
<text x="163.8" y="70.8">A1</text>
<text x="209.4" y="70.8">D0</text>
<text x="26.7" y="73.3">A17</text>
<text x="26.7" y="75.9">A16</text>
<text x="67.3" y="73.3">A1</text>
<text x="163.8" y="73.3">A2</text>
<text x="163.8" y="75.9">A3</text>
<text x="209.4" y="75.9">D1</text>
<text x="209.4" y="73.3">D2</text>
<text x="26.7" y="83.5">~{UB}</text>
<text x="67.3" y="83.5">~{LB}</text>
<text x="139.6" y="82.2">~{CE}</text>
<text x="163.8" y="83.5">A6</text>
<text x="163.8" y="80.9">A5</text>
<text x="163.8" y="78.4">A4</text>
<text x="209.4" y="78.4">D3</text>
<text x="209.4" y="80.9">D4</text>
<text x="209.4" y="83.5">D5</text>
<text x="86.4" y="88.6">~{LO_ADDR} 4</text>
<text x="163.8" y="86">A7</text>
<text x="163.8" y="88.6">A8</text>
<text x="209.4" y="86">D6</text>
<text x="209.4" y="88.6">D7</text>
<text x="26.7" y="93.6">~{LO_ADDR} 63</text>
<text x="65.9" y="93.6">~{REQ}</text>
<text x="86.4" y="93.6">~{REQ}</text>
<text x="163.8" y="91.1">A9</text>
<text x="163.8" y="93.6">A10</text>
<text x="209.4" y="93.6">D9</text>
<text x="209.4" y="91.1">D8</text>
<text x="67" y="96.2">~{WE}</text>
<text x="67.2" y="98.7">~{OE}</text>
<text x="163.8" y="101.3">A13</text>
<text x="163.8" y="96.2">A11</text>
<text x="163.8" y="98.7">A12</text>
<text x="208.2" y="96.2">D10</text>
<text x="208.2" y="101.3">D12</text>
<text x="208.2" y="98.7">D11</text>
<text x="26.7" y="103.8">D8</text>
<text x="26.7" y="106.3">D9</text>
<text x="67.2" y="103.8">D0</text>
<text x="67.2" y="106.3">D1</text>
<text x="163.8" y="106.3">A15</text>
<text x="163.8" y="103.8">A14</text>
<text x="208.2" y="106.3">D14</text>
<text x="208.2" y="103.8">D13</text>
<text x="26.7" y="111.4">D11</text>
<text x="26.7" y="114">D12</text>
<text x="26.7" y="108.9">D10</text>
<text x="67.2" y="111.4">D3</text>
<text x="67.2" y="108.9">D2</text>
<text x="67.2" y="114">D4</text>
<text x="78.7" y="114">A23</text>
<text x="125.8" y="114">~{A23}</text>
<text x="163.8" y="111.4">A17</text>
<text x="163.8" y="108.9">A16</text>
<text x="163.8" y="114">A18</text>
<text x="208.2" y="108.9">D15</text>
<text x="26.7" y="119">D14</text>
<text x="26.7" y="116.5">D13</text>
<text x="67.2" y="116.5">D5</text>
<text x="67.2" y="119">D6</text>
<text x="163.8" y="119">A20</text>
<text x="163.8" y="116.5">A19</text>
<text x="26.7" y="121.6">D15</text>
<text x="67.2" y="121.6">D7</text>
<text x="163.8" y="124.1">A22</text>
<text x="163.8" y="121.6">A21</text>
<text x="78.7" y="133">A24</text>
<text x="125.8" y="133">~{A24}</text>
</g>
<g font-size="1.8" fill="#a90000">
<text x="106.6" y="35.3">1</text>
<text x="38.1" y="37.8">41</text>
<text x="38.1" y="40.4">42</text>
<text x="59" y="37.8">1</text>
<text x="59" y="40.4">2</text>
<text x="106.6" y="37.8">2</text>
<text x="106.6" y="40.4">3</text>
<text x="38.1" y="42.9">43</text>
<text x="38.1" y="45.5">44</text>
<text x="59" y="42.9">3</text>
<text x="59" y="45.5">4</text>
<text x="106.6" y="46.7">1</text>
<text x="38.1" y="48">45</text>
<text x="38.1" y="50.5">46</text>
<text x="38.1" y="53.1">47</text>
<text x="59" y="48">5</text>
<text x="59" y="50.5">6</text>
<text x="59" y="53.1">7</text>
<text x="106.6" y="49.3">2</text>
<text x="106.6" y="51.8">3</text>
<text x="38.1" y="55.6">48</text>
<text x="38.1" y="58.2">49</text>
<text x="59" y="55.6">8</text>
<text x="59" y="58.2">9</text>
<text x="38.1" y="60.7">50</text>
<text x="38.1" y="63.2">51</text>
<text x="38.1" y="65.8">52</text>
<text x="58.4" y="60.7">10</text>
<text x="58.4" y="63.2">11</text>
<text x="58.4" y="65.8">12</text>
<text x="38.1" y="68.3">53</text>
<text x="38.1" y="70.9">54</text>
<text x="58.4" y="68.3">13</text>
<text x="58.4" y="70.9">14</text>
<text x="98" y="70.9">1</text>
<text x="38.1" y="73.4">55</text>
<text x="38.1" y="75.9">56</text>
<text x="58.4" y="73.4">15</text>
<text x="58.4" y="75.9">16</text>
<text x="98" y="75.9">2</text>
<text x="109.1" y="73.4">3</text>
<text x="38.1" y="78.5">57</text>
<text x="38.1" y="81">58</text>
<text x="38.1" y="83.6">59</text>
<text x="58.4" y="78.5">17</text>
<text x="58.4" y="81">18</text>
<text x="58.4" y="83.6">19</text>
<text x="119.6" y="79.8">9</text>
<text x="130.7" y="82.3">8</text>
<text x="38.1" y="86.1">60</text>
<text x="38.1" y="88.6">61</text>
<text x="58.4" y="86.1">20</text>
<text x="58.4" y="88.6">21</text>
<text x="119" y="84.8">10</text>
<text x="38.1" y="91.2">62</text>
<text x="58.4" y="91.2">22</text>
<text x="58.4" y="93.7">23</text>
<text x="98" y="93.7">5</text>
<text x="109.1" y="91.2">6</text>
<text x="38.1" y="96.3">64</text>
<text x="38.1" y="98.8">65</text>
<text x="38.1" y="101.3">66</text>
<text x="58.4" y="96.3">24</text>
<text x="58.4" y="98.8">25</text>
<text x="58.4" y="101.3">26</text>
<text x="38.1" y="103.9">67</text>
<text x="38.1" y="106.4">68</text>
<text x="58.4" y="103.9">27</text>
<text x="58.4" y="106.4">28</text>
<text x="38.1" y="109">69</text>
<text x="38.1" y="111.5">70</text>
<text x="58.4" y="109">29</text>
<text x="58.4" y="111.5">30</text>
<text x="38.1" y="114">71</text>
<text x="38.1" y="116.6">72</text>
<text x="38.1" y="119.1">73</text>
<text x="58.4" y="114">31</text>
<text x="58.4" y="116.6">32</text>
<text x="58.4" y="119.1">33</text>
<text x="93.3" y="114">1</text>
<text x="113.6" y="114">6</text>
<text x="38.1" y="121.7">74</text>
<text x="38.1" y="124.2">75</text>
<text x="58.4" y="121.7">34</text>
<text x="58.4" y="124.2">35</text>
<text x="38.1" y="126.7">76</text>
<text x="38.1" y="129.3">77</text>
<text x="38.1" y="131.8">78</text>
<text x="58.4" y="126.7">36</text>
<text x="58.4" y="129.3">37</text>
<text x="58.4" y="131.8">38</text>
<text x="38.1" y="134.4">79</text>
<text x="38.1" y="136.9">80</text>
<text x="58.4" y="134.4">39</text>
<text x="58.4" y="136.9">40</text>
<text x="93.3" y="133.1">3</text>
<text x="113.6" y="133.1">4</text>
<text x="256.1" y="152.1">12</text>
<text x="267.3" y="154.7">11</text>
<text x="91.2" y="157.5" transform="rotate(-90 91.2 157.5)">14</text>
<text x="120.4" y="158.2" transform="rotate(-90 120.4 158.2)">5</text>
<text x="256.1" y="157.2">13</text>
<text x="120.4" y="173.4" transform="rotate(-90 120.4 173.4)">2</text>
<text x="91.2" y="177.2" transform="rotate(-90 91.2 177.2)">7</text>
</g>
<g font-size="1.4" fill="#a90000">
<text x="174.1" y="53.1">B5</text>
<text x="199.5" y="50.5">D6</text>
<text x="199.6" y="53.1">E1</text>
<text x="174.1" y="55.6">G5</text>
<text x="174.2" y="58.2">A2</text>
<text x="174.1" y="63.2">B2</text>
<text x="174.2" y="60.7">A1</text>
<text x="174.2" y="65.8">A6</text>
<text x="174.2" y="70.9">A3</text>
<text x="199.5" y="70.9">B6</text>
<text x="174.2" y="73.4">A4</text>
<text x="174.2" y="75.9">A5</text>
<text x="199.5" y="73.4">C6</text>
<text x="199.5" y="75.9">C5</text>
<text x="174.1" y="78.5">B3</text>
<text x="174.1" y="81">B4</text>
<text x="174.1" y="83.6">C3</text>
<text x="199.5" y="78.5">D5</text>
<text x="199.6" y="81">E5</text>
<text x="199.6" y="83.6">F5</text>
<text x="174.1" y="86.1">C4</text>
<text x="174.1" y="88.6">D4</text>
<text x="199.5" y="88.6">G6</text>
<text x="199.6" y="86.1">F6</text>
<text x="174.1" y="91.2">H2</text>
<text x="174.1" y="93.7">H3</text>
<text x="199.5" y="91.2">B1</text>
<text x="199.5" y="93.7">C1</text>
<text x="174.1" y="96.3">H4</text>
<text x="174.1" y="98.8">H5</text>
<text x="174.1" y="101.3">G3</text>
<text x="199.5" y="96.3">C2</text>
<text x="199.5" y="98.8">D2</text>
<text x="199.6" y="101.3">E2</text>
<text x="174.1" y="103.9">G4</text>
<text x="174.2" y="106.4">F3</text>
<text x="199.6" y="103.9">F2</text>
<text x="199.6" y="106.4">F1</text>
<text x="174.2" y="111.5">E4</text>
<text x="174.2" y="109">F4</text>
<text x="199.5" y="109">G1</text>
<text x="174.1" y="116.6">H1</text>
<text x="174.1" y="114">D3</text>
<text x="174.1" y="119.1">G2</text>
<text x="174.1" y="121.7">H6</text>
<text x="174.2" y="124.2">E3</text>
<text x="199.5" y="124.2">D1</text>
<text x="199.6" y="126.7">E6</text>
</g>
<g font-size="1.4" fill="#006464">
<text x="193.9" y="51.5">VDD</text>
<text x="178.8" y="54.1">~{CE}</text>
<text x="178.8" y="56.6">~{WE}</text>
<text x="178.8" y="59.2">~{OE}</text>
<text x="192.9" y="54.1">VDDQ</text>
<text x="178.8" y="61.7">~{LB}</text>
<text x="178.8" y="64.2">~{UB}</text>
<text x="178.8" y="66.8">~{ZZ}</text>
<text x="178.8" y="71.9">A0</text>
<text x="193.8" y="71.9">DQ0</text>
<text x="178.8" y="74.4">A1</text>
<text x="178.8" y="76.9">A2</text>
<text x="193.8" y="74.4">DQ2</text>
<text x="193.8" y="76.9">DQ1</text>
<text x="178.8" y="79.5">A3</text>
<text x="178.8" y="82">A4</text>
<text x="193.8" y="79.5">DQ3</text>
<text x="193.8" y="82">DQ4</text>
<text x="178.8" y="84.6">A5</text>
<text x="178.8" y="87.1">A6</text>
<text x="178.8" y="89.6">A7</text>
<text x="193.8" y="84.6">DQ5</text>
<text x="193.8" y="87.1">DQ6</text>
<text x="193.8" y="89.6">DQ7</text>
<text x="178.8" y="92.2">A8</text>
<text x="178.8" y="94.7">A9</text>
<text x="193.8" y="92.2">DQ8</text>
<text x="193.8" y="94.7">DQ9</text>
<text x="178.8" y="97.3">A10</text>
<text x="178.8" y="99.8">A11</text>
<text x="192.8" y="97.3">DQ10</text>
<text x="192.8" y="99.8">DQ11</text>
<text x="178.8" y="102.3">A12</text>
<text x="178.8" y="104.9">A13</text>
<text x="178.8" y="107.4">A14</text>
<text x="192.8" y="102.3">DQ12</text>
<text x="192.8" y="104.9">DQ13</text>
<text x="192.8" y="107.4">DQ14</text>
<text x="178.8" y="110">A15</text>
<text x="178.8" y="112.5">A16</text>
<text x="192.8" y="110">DQ15</text>
<text x="178.8" y="115">A17</text>
<text x="178.8" y="117.6">A18</text>
<text x="178.8" y="120.1">A19</text>
<text x="178.8" y="122.7">A20</text>
<text x="178.8" y="125.2">A21</text>
<text x="193" y="125.2">VSSQ</text>
<text x="194" y="127.7">VSS</text>
</g>
</svg>
